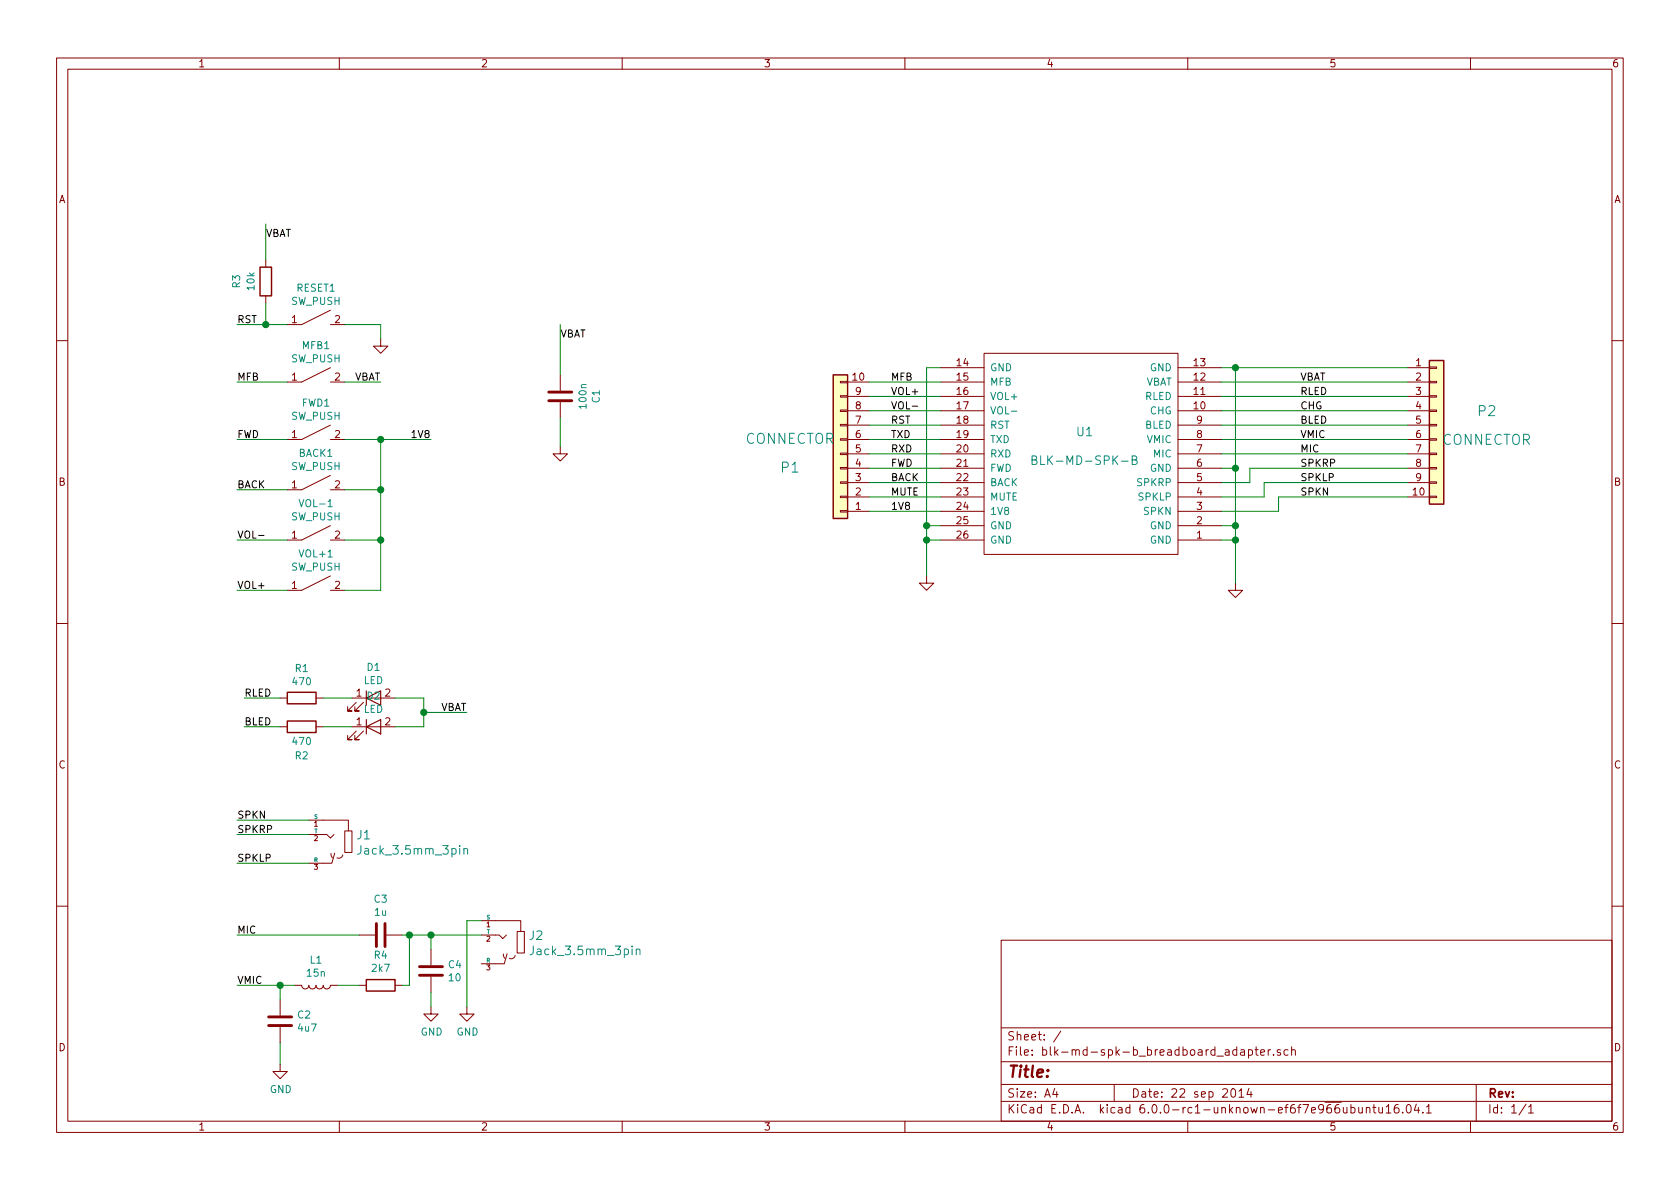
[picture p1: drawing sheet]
<svg xmlns="http://www.w3.org/2000/svg" width="297mm" height="210mm" viewBox="0 0 297 210" stroke-linecap="round" stroke-linejoin="round" font-family="sans-serif">
<g fill="none" stroke="#840000" stroke-width=".18">
<path d="M10 10.3h277v189.9h-277zM12 12.2h273v186.1h-273zM60 10.3v1.9M110 10.3v1.9M160 10.3v1.9M210 10.3v1.9M260 10.3v1.9M47 46v1.2M47 52.3v1.3M58.4 54.9l-5.1 2.5h-2.5M58.4 57.4h2.6M67.3 59.9v1.3h1.3l-1.3 1.3-1.3-1.3h1.3"/>
<path d="M10 60.2h2M58.4 75.2l-5.1 2.5h-2.5M58.4 77.7h2.6M58.4 65l-5.1 2.6h-2.5M58.4 67.6h2.6M99.1 79v1.3h1.2l-1.2 1.2-1.3-1.2h1.3M99.1 66.3v2.8M99.1 71.1v2.8M148.6 67.4h1.3v.3h-1.3zM148.6 70h1.3v.2h-1.3zM148.6 72.5h1.3v.3h-1.3zM148.6 75.1h1.3v.2h-1.3z"/>
<path d="M148.6 77.6h1.3v.2h-1.3zM149.9 77.7h3.8M149.9 75.2h3.8M149.9 72.6h3.8M149.9 70.1h3.8M149.9 67.6h3.8M166.4 77.7h7.6M166.4 75.2h7.6M166.4 72.6h7.6M166.4 70.1h7.6M166.4 67.6h7.6M166.4 65h7.6"/>
<path d="M174 62.5h34.3v35.5h-34.3zM208.3 77.7h7.6M208.3 75.2h7.6M208.3 72.6h7.6M208.3 70.1h7.6M208.3 67.6h7.6M208.3 65h7.6M248.9 77.7h3.8M248.9 75.2h3.8M248.9 72.6h3.8M248.9 70.1h3.8M248.9 67.6h3.8"/>
<path d="M248.9 65h3.8M252.7 77.6h1.3v.2h-1.3zM252.7 75.1h1.3v.2h-1.3zM252.7 72.5h1.3v.3h-1.3zM252.7 70h1.3v.2h-1.3zM252.7 67.4h1.3v.3h-1.3zM252.7 64.9h1.3v.2h-1.3zM285 60.2h2M58.4 93l-5.1 2.5h-2.5M58.4 95.5h2.6M58.4 84.1l-5.1 2.5h-2.5M58.4 86.6h2.6"/>
<path d="M148.6 80.1h1.3v.3h-1.3zM148.6 82.7h1.3v.2h-1.3zM148.6 85.2h1.3v.3h-1.3zM148.6 87.8h1.3v.2h-1.3zM148.6 90.3h1.3v.2h-1.3zM149.9 90.4h3.8M149.9 87.9h3.8M149.9 85.3h3.8M149.9 82.8h3.8M149.9 80.3h3.8M166.4 90.4h7.6M166.4 87.9h7.6"/>
<path d="M166.4 85.3h7.6M166.4 82.8h7.6M166.4 80.3h7.6M166.4 95.5h7.6M166.4 93h7.6M208.3 90.4h7.6M208.3 87.9h7.6M208.3 85.3h7.6M208.3 82.8h7.6M208.3 80.3h7.6M208.3 95.5h7.6M208.3 93h7.6"/>
<path d="M248.9 87.9h3.8M248.9 85.3h3.8M248.9 82.8h3.8M248.9 80.3h3.8M252.7 87.8h1.3v.2h-1.3zM252.7 85.2h1.3v.3h-1.3zM252.7 82.7h1.3v.2h-1.3zM252.7 80.1h1.3v.3h-1.3zM10 110.3h2M58.4 101.8l-5.1 2.6h-2.5M58.4 104.4h2.6M163.8 101.8v1.3h1.3l-1.3 1.3-1.2-1.3h1.2"/>
<path d="M218.4 103.1v1.3h1.3l-1.3 1.3-1.2-1.3h1.2M285 110.3h2M49.5 123.4h1.3M49.5 128.5h1.3M55.9 123.4h1.2M55.9 128.5h1.2M62.2 123.4h2.6M62.2 128.5h7.6M63 124.2l-1.5 1.5h.7h-.7v-.7M63 129.3l-1.5 1.5h.7h-.7v-.8M64.3 124.2l-1.6 1.5h.8h-.8v-.7M64.3 129.3l-1.6 1.5h.8h-.8v-.8"/>
<path d="M67.3 123.4h2.5M54.6 145h7v1.9M54.6 147.6h3.2l.6 .6 .7-.6M58.5 150.9l.3 .8M59.2 150.9l-.5 1.7h-4.1M60.6 151.2a.71 .71 0 0 1-1 .5M61 146.9h1.2v3.8h-1.2zM10 160.2h2M49.5 176.8v2.8M52.1 174.2h1.2a.63 .63 0 0 0 .7 .7 .63 .63 0 0 0 .6-.7 .63 .63 0 0 0 .6 .7 .63 .63 0 0 0 .7-.7 .63 .63 0 0 0 .6 .7 .63 .63 0 0 0 .6-.7 .63 .63 0 0 0 .7 .7 .63 .63 0 0 0 .6-.7h1.3M63.5 165.3h2.8M63.5 174.2h1.3"/>
<path d="M68.3 165.3h2.8M69.8 174.2h1.3M76.2 178v1.3h1.3l-1.3 1.3-1.3-1.3h1.3M76.2 167.9v2.8M76.2 172.7v2.8M82.5 178v1.3h1.3l-1.3 1.3-1.2-1.3h1.2M85.1 162.8h7v1.9M85.1 165.3h3.2l.6 .7 .6-.7M89 168.7l.3 .8M89.7 168.7l-.5 1.7h-4.1M91.1 169a.71 .71 0 0 1-1 .5M91.4 164.7h1.3v3.8h-1.3z"/>
<path d="M177 166.3h108v32h-108zM285 160.2h2M49.5 188.2v1.3h1.3l-1.3 1.2-1.2-1.2h1.2M49.5 181.6v2.8M60 198.3v1.9M110 198.3v1.9M160 198.3v1.9M177 194.8h108M177 191.8h108M177 187.8h108M177 181.8h108M186.5 192.5l-.4 1h1"/>
<path d="M186.8 193v1M187.6 182.3l-1.3 2M197 191.8v3M210 198.3v1.9M217.8 192.7l.3-.2a.94 .94 0 0 1 0 1.5l-.4-.3-.1-.6zM219 193l.5-.5v1.5M219 194h.9M219.4 185.7h.6v.9M220 186h-.5l-.2 .3 .2 .3 .5-.1M220.8 185.7l.4-.1 .3 .3-.1 .6-.2 .1-.4-.1M220.8 185.6v1.5M220.8 192.5l-.3 1h.9"/>
<path d="M221.2 193v1M221.9 185.6h.6M222.1 185.1v1.3l.4 .2M222.9 186.1l.7-.1-.1-.3-.4-.1-.2 .2 .1 .7h.5M224.2 185.6v1M224.7 185.6l-.5 .3M225.2 186.5v.1M226.4 185.7a.37 .37 0 0 0-.6 .1l.1 .2 .5 .2v.1l-.2 .3-.4-.1M227.7 185.7l-.4-.1-.3 .3 .2 .6h.5M228.4 185.7a.37 .37 0 0 1 .6 .1v.8M228.4 185.1v1.5M237.5 195.8l.1 .9 .3 .1 .3-.1"/>
<path d="M238.2 195.8v1M238.9 195.9l.4-.1 .3 .3-.1 .6-.2 .1-.4-.1M238.9 195.3v1.5M240.2 195.8l.1 .9 .3 .1 .3-.1M240.9 195.8v1M241.6 196l.2-.2 .3 .1 .1 .9M241.6 195.8v1M242.7 195.8h.6M242.9 195.3v1.3l.4 .2M243.8 195.8v.8a.37 .37 0 0 0 .6 .1M244.4 195.8v1M245.1 195.8l.4-.5v1.5"/>
<path d="M245.1 196.8h.8M247.2 195.3a.59 .59 0 0 0-.7 .7v.5l.1 .2 .5 .1 .2-.1 .1-.5-.2-.2-.4-.1-.3 .3M248 196.7v.1M248.8 195.5l.2-.2a.8 .8 0 0 1 .5 .8 .8 .8 0 0 1-.5 .7l-.2-.1-.2-.4zM250.4 195.2l-.3 1.1h.9M250.8 195.8v1M251.6 196.7v.1M252.2 195.8l.4-.5v1.5M252.2 196.8h.9M260 198.3v1.9M261 191.8v6.5M269.8 195.2l-1.2 2"/>
<path d="M270.3 195.8l.4-.5v1.5M270.3 196.8h.8"/>
</g>
<g fill="#ffffc2" stroke="#ffffc2" stroke-width=".18">
<path d="M147.3 66.3h2.6v25.4h-2.6z"/>
<path d="M252.7 63.7h2.6v25.4h-2.6z"/>
</g>
<path d="M46 47.2h2v5.1h-2zM147.3 66.3h2.6v25.4h-2.6zM252.7 63.7h2.6v25.4h-2.6zM50.8 122.4h5.1v2.1h-5.1zM50.8 127.5h5.1v2h-5.1zM64.8 173.2h5v2.1h-5z" fill="none" stroke="#840000" stroke-width=".25"/>
<path d="M97 69.3h4.1M97 70.9h4.1M47.5 179.8h4.1M66.5 163.3v4.1M68.1 163.3v4.1M74.2 172.5h4M74.2 170.9h4M47.5 181.4h4.1" fill="none" stroke="#840000" stroke-width=".51"/>
<path d="M64.8 123.4l2.5-1.2v2.5zM64.8 128.5l2.5-1.3v2.6zM64.8 122.2v2.5M64.8 127.2v2.6" fill="none" stroke="#840000" stroke-width=".2"/>
<g fill="none" stroke="#008400" stroke-width=".18">
<path d="M47 39.6v6.4M41.9 57.4h8.9M47 53.6v3.8M61 57.4h6.3v2.5M99.1 57.4v8.9M41.9 77.7h8.9M41.9 67.6h8.9M61 77.7h15.2M61 67.6h6.3M67.3 77.7v26.7h-6.3M99.1 73.9v5.1M153.7 77.7h12.7"/>
<path d="M153.7 72.6h12.7M153.7 70.1h12.7M153.7 75.2h12.7M153.7 67.6h12.7M166.4 65h-2.6v36.8M215.9 65h33M215.9 77.7h33M215.9 72.6h33M215.9 70.1h33M215.9 75.2h33M215.9 67.6h33M218.4 65v38.1"/>
<path d="M41.9 95.5h8.9M41.9 86.6h8.9M61 95.5h6.3M61 86.6h6.3M153.7 82.8h12.7M153.7 80.3h12.7M153.7 85.3h12.7M153.7 87.9h12.7M153.7 90.4h12.7M163.8 95.5h2.6M163.8 93h2.6M215.9 95.5h2.5"/>
<path d="M215.9 93h2.5M215.9 82.8h2.5M215.9 80.3h33M248.9 82.8h-27.9v2.5h-5.1M248.9 85.3h-25.4v2.6h-7.6M248.9 87.9h-22.8v2.5h-10.2M41.9 104.4h8.9M43.2 123.4h6.3M43.2 128.5h6.3M57.1 123.4h5.1M57.1 128.5h5.1M69.8 123.4h5.1v5.1h-5.1"/>
<path d="M74.9 126h7.6M41.9 145h12.7M41.9 147.6h12.7M41.9 152.6h12.7M41.9 165.3h21.6M41.9 174.2h10.2M49.5 174.2v2.6M59.7 174.2h3.8M71.1 165.3h14M72.4 165.3v8.9h-1.3M76.2 165.3v2.6M76.2 175.5v2.5"/>
<path d="M85.1 162.8h-2.6v15.2M49.5 184.4v3.8"/>
</g>
<g fill="#008400" stroke="#008400" stroke-width=".25">
<circle cx="218.4" cy="65" r=".51"/>
<circle cx="218.4" cy="93" r=".51"/>
<circle cx="218.4" cy="82.8" r=".51"/>
<circle cx="163.8" cy="93" r=".51"/>
<circle cx="218.4" cy="95.5" r=".51"/>
<circle cx="163.8" cy="95.5" r=".51"/>
<circle cx="76.2" cy="165.3" r=".51"/>
<circle cx="72.4" cy="165.3" r=".51"/>
<circle cx="49.5" cy="174.2" r=".51"/>
<circle cx="67.3" cy="95.5" r=".51"/>
<circle cx="67.3" cy="86.6" r=".51"/>
<circle cx="67.3" cy="77.7" r=".51"/>
<circle cx="74.9" cy="126" r=".51"/>
<circle cx="47" cy="57.4" r=".51"/>
</g>
<path d="M178.8 72.7h1M58 89.6h.8M182.5 81.3l.7-.1 .1-.3-.2-.2-.6-.1v1.5h.6l.3-.3a.41 .41 0 0 0-.4-.5M200.2 81.3l.7-.1 .1-.3-.2-.2-.6-.1v1.5h.6l.3-.3a.41 .41 0 0 0-.4-.5M63.8 149.5v1.1a.51 .51 0 0 1-.6 .4M82 150.2l.2-.2 .4 .1 .1 .9M82 150v1M94.3 167.3v1.1a.51 .51 0 0 1-.6 .4M112.5 167.9l.2-.1 .4 .1 .1 .9M112.5 167.8v1" fill="none" stroke="#008484" stroke-width=".18"/>
<path d="M161.3 71.8h1M45.7 94.7h1" fill="none" stroke="#000" stroke-width=".18"/>
<text font-size="2.8" fill="#840000" x="178" y="190.5">Title:</text>
<g font-size="2.5" fill="#008484">
<text x="261.4" y="73.6">P2</text>
<text x="131.7" y="78.5">CONNECTOR</text>
<text x="138.2" y="83.6">P1</text>
<text x="254.9" y="78.7">CONNECTOR</text>
</g>
<g font-size="2.1" fill="#008484">
<text x="190.4" y="77.1">U1</text>
<text x="183.9" y="82.2">BLK-MD-SPK-B</text>
<text x="63.1" y="148.4">J1</text>
<text x="64" y="151.1">Jack_3.5mm_3pin</text>
<text x="93.6" y="166.2">J2</text>
<text x="94.4" y="168.9">Jack_3.5mm_3pin</text>
</g>
<g font-size="2.1" fill="#840000">
<text x="178" y="184">Sheet: /</text>
<text x="178" y="186.7">File: blk-md-spk-b_breadboard_adapter.sch</text>
<text x="178" y="196.9">KiCad E.D.A. kicad 6.0.0-rc1-unknown-ef6f7e966ubuntu16.04.1</text>
<text x="178" y="194.1">Size: A4</text>
<text x="200" y="194.1">Date: 22 sep 2014</text>
<text x="263" y="194.1">Rev:</text>
<text x="263" y="196.9">Id: 1/1</text>
</g>
<g font-size="1.8" fill="#840000">
<text x="35" y="11.9">1</text>
<text x="85" y="11.9">2</text>
<text x="135" y="11.9">3</text>
<text x="185" y="11.9">4</text>
<text x="235" y="11.9">5</text>
<text x="285" y="11.9">6</text>
<text x="10.4" y="35.9">A</text>
<text x="285.4" y="35.9">A</text>
<text x="51.6" y="57.1">1</text>
<text x="59.2" y="57.1">2</text>
<text x="169.2" y="64.8">14</text>
<text x="211.1" y="64.8">13</text>
<text x="250.3" y="64.8">1</text>
<text x="51.6" y="67.3">1</text>
<text x="59.2" y="67.3">2</text>
<text x="150.8" y="67.3">10</text>
<text x="151.3" y="69.8">9</text>
<text x="169.2" y="67.3">15</text>
<text x="169.2" y="69.8">16</text>
<text x="211.1" y="69.8">11</text>
<text x="211.1" y="67.3">12</text>
<text x="250.3" y="67.3">2</text>
<text x="250.3" y="69.8">3</text>
<text x="51.6" y="77.5">1</text>
<text x="59.2" y="77.5">2</text>
<text x="151.3" y="77.5">6</text>
<text x="151.3" y="74.9">7</text>
<text x="151.3" y="72.4">8</text>
<text x="169.2" y="72.4">17</text>
<text x="169.2" y="74.9">18</text>
<text x="169.2" y="77.5">19</text>
<text x="211.1" y="72.4">10</text>
<text x="211.6" y="77.5">8</text>
<text x="211.6" y="74.9">9</text>
<text x="250.3" y="72.4">4</text>
<text x="250.3" y="74.9">5</text>
<text x="250.3" y="77.5">6</text>
<text x="151.3" y="82.5">4</text>
<text x="151.3" y="80">5</text>
<text x="169.2" y="80">20</text>
<text x="169.2" y="82.5">21</text>
<text x="211.6" y="82.5">6</text>
<text x="211.6" y="80">7</text>
<text x="250.3" y="80">7</text>
<text x="250.3" y="82.5">8</text>
<text x="10.4" y="85.9">B</text>
<text x="51.6" y="86.4">1</text>
<text x="59.2" y="86.4">2</text>
<text x="151.3" y="87.6">2</text>
<text x="151.3" y="85.1">3</text>
<text x="169.2" y="85.1">22</text>
<text x="169.2" y="87.6">23</text>
<text x="211.6" y="87.6">4</text>
<text x="211.6" y="85.1">5</text>
<text x="249.9" y="87.6">10</text>
<text x="250.3" y="85.1">9</text>
<text x="285.4" y="85.9">B</text>
<text x="51.6" y="95.2">1</text>
<text x="59.2" y="95.2">2</text>
<text x="151.3" y="90.2">1</text>
<text x="169.2" y="90.2">24</text>
<text x="169.2" y="92.7">25</text>
<text x="169.2" y="95.2">26</text>
<text x="211.6" y="95.2">1</text>
<text x="211.6" y="92.7">2</text>
<text x="211.6" y="90.2">3</text>
<text x="51.6" y="104.1">1</text>
<text x="59.2" y="104.1">2</text>
<text x="63" y="123.2">1</text>
<text x="68.1" y="123.2">2</text>
<text x="63" y="128.3">1</text>
<text x="68.1" y="128.3">2</text>
<text x="10.4" y="135.9">C</text>
<text x="285.4" y="135.9">C</text>
<text x="10.4" y="185.9">D</text>
<text x="285.4" y="185.9">D</text>
<text x="35" y="199.9">1</text>
<text x="85" y="199.9">2</text>
<text x="135" y="199.9">3</text>
<text x="185" y="199.9">4</text>
<text x="235" y="199.9">5</text>
<text x="285" y="199.9">6</text>
</g>
<g font-size="1.8">
<text x="47" y="41.9">VBAT</text>
<text x="41.9" y="57.1">RST</text>
<text x="99.1" y="59.7">VBAT</text>
<text x="41.9" y="67.3">MFB</text>
<text x="62.5" y="67.3">VBAT</text>
<text x="157.5" y="69.8">VOL+</text>
<text x="157.5" y="67.3">MFB</text>
<text x="229.9" y="67.3">VBAT</text>
<text x="229.9" y="69.8">RLED</text>
<text x="41.9" y="77.5">FWD</text>
<text x="73.1" y="77.5">1V8</text>
<text x="157.5" y="72.4">VOL-</text>
<text x="157.5" y="74.9">RST</text>
<text x="157.5" y="77.5">TXD</text>
<text x="229.9" y="77.5">VMIC</text>
<text x="229.9" y="74.9">BLED</text>
<text x="229.9" y="72.4">CHG</text>
<text x="157.5" y="82.5">FWD</text>
<text x="157.5" y="80">RXD</text>
<text x="229.9" y="80">MIC</text>
<text x="229.9" y="82.5">SPKRP</text>
<text x="41.9" y="86.4">BACK</text>
<text x="157.5" y="85.1">BACK</text>
<text x="157.5" y="87.6">MUTE</text>
<text x="229.9" y="85.1">SPKLP</text>
<text x="229.9" y="87.6">SPKN</text>
<text x="41.9" y="95.2">VOL-</text>
<text x="157.5" y="90.2">1V8</text>
<text x="41.9" y="104.1">VOL+</text>
<text x="43.2" y="123.2">RLED</text>
<text x="77.7" y="125.7">VBAT</text>
<text x="43.2" y="128.3">BLED</text>
<text x="41.9" y="147.3">SPKRP</text>
<text x="41.9" y="144.8">SPKN</text>
<text x="41.9" y="152.4">SPKLP</text>
<text x="41.9" y="165.1">MIC</text>
<text x="41.9" y="174">VMIC</text>
</g>
<g font-size="1.8" fill="#008484">
<text x="42.5" y="50.9" transform="rotate(-90 42.5 50.9)">R3</text>
<text x="45" y="51.3" transform="rotate(-90 45 51.3)">10k</text>
<text x="51.5" y="53.9">SW_PUSH</text>
<text x="52.5" y="51.6">RESET1</text>
<text x="51.5" y="64.1">SW_PUSH</text>
<text x="53.5" y="61.7">MFB1</text>
<text x="175" y="65.7">GND</text>
<text x="203.3" y="65.7">GND</text>
<text x="53.4" y="71.9">FWD1</text>
<text x="106" y="71.2" transform="rotate(-90 106 71.2)">C1</text>
<text x="175" y="68.2">MFB</text>
<text x="175" y="70.7">VOL+</text>
<text x="202.4" y="70.7">RLED</text>
<text x="202.4" y="68.2">VBAT</text>
<text x="51.5" y="74.2">SW_PUSH</text>
<text x="103.7" y="72.1" transform="rotate(-90 103.7 72.1)">100n</text>
<text x="175" y="73.3">VOL-</text>
<text x="175" y="75.8">RST</text>
<text x="202.4" y="75.8">BLED</text>
<text x="203.3" y="73.3">CHG</text>
<text x="51.5" y="83.1">SW_PUSH</text>
<text x="52.8" y="80.8">BACK1</text>
<text x="175" y="78.4">TXD</text>
<text x="175" y="80.9">RXD</text>
<text x="175" y="83.4">FWD</text>
<text x="202.8" y="78.4">VMIC</text>
<text x="203.3" y="83.4">GND</text>
<text x="204" y="80.9">MIC</text>
<text x="53.3" y="89.7">VOL-1</text>
<text x="175" y="86">BACK</text>
<text x="175" y="88.5">MUTE</text>
<text x="201.2" y="86">SPKRP</text>
<text x="201.4" y="88.5">SPKLP</text>
<text x="51.5" y="92">SW_PUSH</text>
<text x="175" y="91.1">1V8</text>
<text x="175" y="93.6">GND</text>
<text x="202.4" y="91.1">SPKN</text>
<text x="203.3" y="93.6">GND</text>
<text x="51.5" y="100.9">SW_PUSH</text>
<text x="53.1" y="98.6">VOL+1</text>
<text x="175" y="96.1">GND</text>
<text x="203.3" y="96.1">GND</text>
<text x="52.2" y="118.8">R1</text>
<text x="64.9" y="118.6">D1</text>
<text x="51.9" y="121.2">470</text>
<text x="64.3" y="121">LED</text>
<text x="64.9" y="123.7">D2</text>
<text x="51.9" y="131.7">470</text>
<text x="64.3" y="126.1">LED</text>
<text x="52.2" y="134.3">R2</text>
<text x="66.2" y="159.6">C3</text>
<text x="66.3" y="161.9">1u</text>
<text x="54.4" y="172.7">15n</text>
<text x="54.9" y="170.4">L1</text>
<text x="65.8" y="171.9">2k7</text>
<text x="66.2" y="169.5">R4</text>
<text x="79.3" y="171.2">C4</text>
<text x="79.4" y="173.5">10</text>
<text x="52.7" y="180.1">C2</text>
<text x="52.8" y="182.4">4u7</text>
<text x="74.4" y="183.1">GND</text>
<text x="80.7" y="183.1">GND</text>
<text x="47.7" y="193.3">GND</text>
</g>
<g font-size="1.2" fill="#008484">
<text x="55.5" y="146.2">1</text>
<text x="86" y="164">1</text>
</g>
<g font-size="1.2" fill="#840000">
<text x="55.5" y="148.7">2</text>
<text x="55.5" y="153.8">3</text>
<text x="86" y="166.5">2</text>
<text x="86" y="171.6">3</text>
</g>
<g font-size="1" fill="#008484">
<text x="55.6" y="144.8">S</text>
<text x="55.6" y="147.3">T</text>
<text x="55.5" y="152.4">R</text>
<text x="86.1" y="162.6">S</text>
<text x="86.1" y="165.1">T</text>
<text x="86" y="170.2">R</text>
</g>
</svg>
